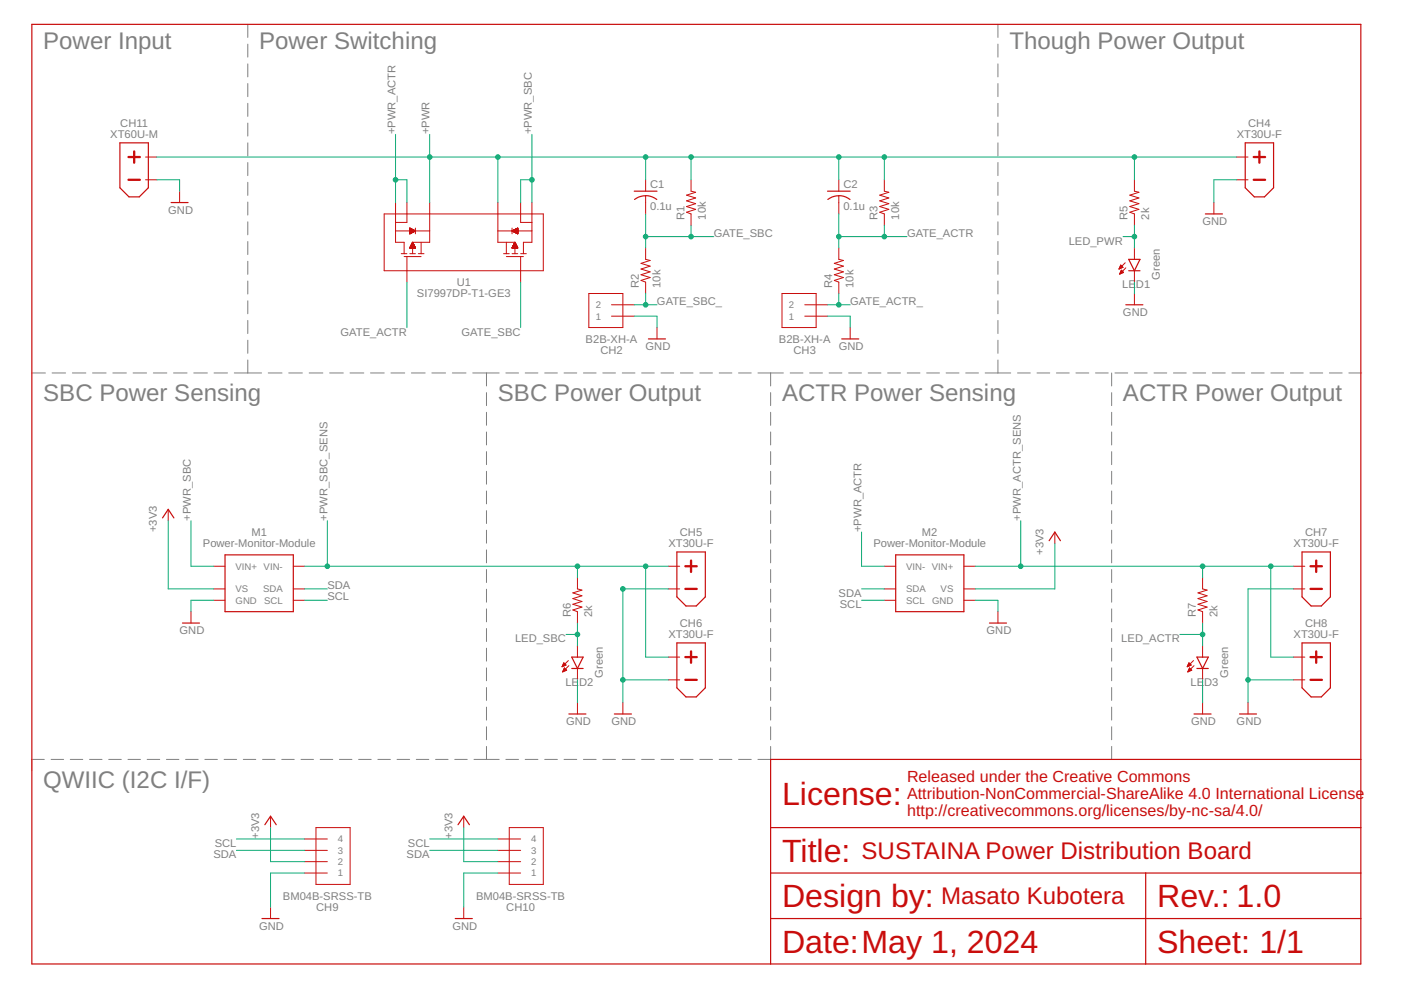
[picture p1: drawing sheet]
<svg xmlns="http://www.w3.org/2000/svg" width="297mm" height="210mm" viewBox="0 0 297 210" stroke-linecap="round" stroke-linejoin="round" font-family="sans-serif">
<g fill="none" stroke="#808080" stroke-width=".21">
<path d="M52.5 5.2v2.7M52.5 9.4v2.7M52.5 13.5v2.8M52.5 17.7v2.8M211.6 5.2v2.7M211.6 9.4v2.7M211.6 13.5v2.8M211.6 17.7v2.8M52.5 21.9v2.8M52.5 26.1v2.8M52.5 30.3v2.7M52.5 34.5v2.7"/>
<path d="M52.5 38.7v2.7M211.6 21.9v2.8M211.6 26.1v2.8M211.6 30.3v2.7M211.6 34.5v2.7M211.6 38.7v2.7M52.5 42.8v2.8M52.5 47v2.8M52.5 51.2v2.8M52.5 55.4v2.8M52.5 59.6v2.7M211.6 42.8v2.8"/>
<path d="M211.6 47v2.8M211.6 51.2v2.8M211.6 55.4v2.8M211.6 59.6v2.7M6.8 79.1h2.8M11 79.1h2.9M15.3 79.1h2.9M19.6 79.1h2.9M23.9 79.1h2.9M28.2 79.1h2.9M32.5 79.1h2.9M36.8 79.1h2.9"/>
<path d="M41.1 79.1h2.9M45.4 79.1h2.8M49.7 79.1h5.8M52.5 63.8v2.7M52.5 67.9v2.8M52.5 72.1v2.8M52.5 76.3v2.8M56.9 79.1h2.9M61.2 79.1h2.9M65.6 79.1h2.9M69.9 79.1h2.9M74.2 79.1h2.9"/>
<path d="M78.5 79.1h3M82.9 79.1h2.9M87.2 79.1h2.9M91.6 79.1h2.9M95.9 79.1h2.9M100.2 79.1h5.6M103.1 79.1v2.7M107.3 79.1h2.6M111.4 79.1h2.6M115.5 79.1h2.7M119.6 79.1h2.7M123.7 79.1h2.7"/>
<path d="M127.8 79.1h2.7M131.9 79.1h2.7M136 79.1h2.7M140.1 79.1h2.7M144.3 79.1h2.6M148.4 79.1h2.7M152.5 79.1h2.7M156.6 79.1h2.7M160.7 79.1h5.4M163.4 79.1v2.7M167.5 79.1h2.7M171.7 79.1h2.7"/>
<path d="M175.8 79.1h2.7M179.9 79.1h2.7M184.1 79.1h2.7M188.2 79.1h2.7M192.3 79.1h2.8M196.5 79.1h2.7M200.6 79.1h2.7M204.7 79.1h2.8M208.9 79.1h5.4M211.6 63.8v2.7M211.6 67.9v2.8M211.6 72.1v2.8"/>
<path d="M211.6 76.3v2.8M215.7 79.1h2.7M219.9 79.1h2.7M224 79.1h2.7M228.1 79.1h2.7M232.3 79.1h2.7M235.7 79.1v2.7M236.4 79.1h2.7M240.5 79.1h2.7M244.7 79.1h2.7M248.8 79.1h2.7M252.9 79.1h2.7"/>
<path d="M257 79.1h2.8M261.2 79.1h2.7M265.3 79.1h2.7M269.5 79.1h2.7M273.6 79.1h2.7M277.7 79.1h2.7M281.9 79.1h2.7M286 79.1h2.7M103.1 83.2v2.8M103.1 87.4v2.8M103.1 91.6v2.7M103.1 95.8v2.7"/>
<path d="M103.1 99.9v2.8M163.4 83.2v2.8M163.4 87.4v2.8M163.4 91.6v2.7M163.4 95.8v2.7M163.4 99.9v2.8M235.7 83.2v2.8M235.7 87.4v2.8M235.7 91.6v2.7M235.7 95.8v2.7M235.7 99.9v2.8M103.1 104.1v2.7"/>
<path d="M103.1 108.3v2.7M103.1 112.4v2.8M103.1 116.6v2.7M163.4 104.1v2.7M163.4 108.3v2.7M163.4 112.4v2.8M163.4 116.6v2.7M235.7 104.1v2.7M235.7 108.3v2.7M235.7 112.4v2.8M235.7 116.6v2.7M103.1 120.8v2.7"/>
<path d="M103.1 124.9v2.8M103.1 129.1v2.7M103.1 133.3v2.7M103.1 137.4v2.8M163.4 120.8v2.7M163.4 124.9v2.8M163.4 129.1v2.7M163.4 133.3v2.7M163.4 137.4v2.8M235.7 120.8v2.7M235.7 124.9v2.8M235.7 129.1v2.7"/>
<path d="M235.7 133.3v2.7M235.7 137.4v2.8M103.1 141.6v2.7M103.1 145.8v2.7M103.1 149.9v2.8M103.1 154.1v2.7M103.1 158.3v2.7M163.4 141.6v2.7M163.4 145.8v2.7M163.4 149.9v2.8M163.4 154.1v2.7M163.4 158.3v2.7h-2.7"/>
<path d="M235.7 141.6v2.7M235.7 145.8v2.7M235.7 149.9v2.8M235.7 154.1v2.7M235.7 158.3v2.7M9.4 161h-2.6v2.4M10.8 161h2.7M14.9 161h2.6M19 161h2.6M23.1 161h2.6M27.1 161h2.7M31.2 161h2.7"/>
<path d="M35.3 161h2.6M39.3 161h2.7M43.4 161h2.7M47.5 161h2.7M51.6 161h2.6M55.7 161h2.6M59.7 161h2.7M63.8 161h2.7M67.9 161h2.6M72 161h2.6M76 161h2.7M80.1 161h2.7"/>
<path d="M84.2 161h2.6M88.3 161h2.6M92.4 161h2.6M96.4 161h2.7M100.5 161h5.3M107.3 161h2.6M111.4 161h2.6M115.5 161h2.7M119.6 161h2.7M123.7 161h2.7M127.8 161h2.7M131.9 161h2.7"/>
<path d="M136 161h2.7M140.1 161h2.7M144.3 161h2.6M148.4 161h2.7M152.5 161h2.7M156.6 161h2.7"/>
</g>
<g fill="none" stroke="#c90d0c" stroke-width=".25">
<path d="M6.8 5.2h281.7v199.2h-281.7zM25.4 30.3h6.1v9.5l-2 1.9h-2.2l-1.9-1.9zM264 30.3h6v9.5l-1.9 1.9h-2.2l-1.9-1.9zM36.3 42.9h3.6M134.5 40.5h4.8M134.5 42.3a3.9 3.9 0 0 1 4.8 0M175.5 40.5h4.8M175.5 42.3a3.8 3.8 0 0 1 4.7 0M239.3 55h2.4l-1.2 2.4zM239.3 57.4h2.4M255.6 45.4h3.6M137.5 71.9h3.6"/>
<path d="M178.5 71.9h3.6M238.7 64.6h3.6M34.5 109.8l1.2-1.8 1.2 1.8M47.7 117.6h14.5v12.1h-14.5zM143.5 117h6v9.6l-1.9 1.9h-2.2l-1.9-1.9zM189.9 117.6h14.5v12.1h-14.5zM222.4 114.6l1.2-1.8 1.2 1.8M276.1 117h6v9.6l-2 1.9h-2.1l-1.9-1.9zM38.7 132.1h3.6M121.2 139.3h2.4l-1.2 2.4zM143.5 136.3h6v9.5l-1.9 2h-2.2l-1.9-2zM209.8 132.1h3.6"/>
<path d="M253.8 139.3h2.4l-1.2 2.4zM276.1 136.3h6v9.5l-2 2h-2.1l-1.9-2zM120.6 151.4h3.6M121.2 141.7h2.4M130.3 151.4h3.6M253.2 151.4h3.6M253.8 141.7h2.4M262.8 151.4h3.6M56.2 174.9l1.2-1.8 1.2 1.8M97.1 174.9l1.2-1.8 1.2 1.8M163.4 175.5h125.1M288.5 161h-125.1v43.4"/>
<path d="M55.5 194.8h3.7M96.5 194.8h3.6M163.4 194.8h125.1M163.4 185.1h125.1M242.9 185.1v19.3"/>
</g>
<g fill="none" stroke="#c90d0c" stroke-width=".49">
<path d="M27.2 33.3h2.5M27.2 38.1h2.5M28.4 32.1v2.4M265.8 33.3h2.4M265.8 38.1h2.4M267 32.1v2.4M146.5 118.9v2.4M279.1 118.9v2.4M145.3 120.1h2.4M145.3 124.9h2.4M145.3 139.3h2.4M146.5 138.1v2.4"/>
<path d="M277.9 120.1h2.4M277.9 124.9h2.4M277.9 139.3h2.4M279.1 138.1v2.4M145.3 144.1h2.4M277.9 144.1h2.4"/>
</g>
<g fill="none" stroke="#c90d0c" stroke-width=".21">
<path d="M30.9 33.3h2.4M30.9 38.1h2.4M136.9 38.1v2.4M146.5 38.1v2.4l1 .3-1.9 .6 1.9 .6-1.9 .6 1.9 .6-1.9 .6 1.9 .6-1.9 .6 .9 .4v2.4M177.8 38.1v2.4M187.5 38.1v2.4l.9 .3-1.9 .6 1.9 .6-1.9 .6 1.9 .6-1.9 .6 1.9 .6-1.9 .6 1 .4v2.4M240.5 38.1v2.4l1 .3-2 .6 2 .6-2 .6 2 .6-2 .6 2 .6-2 .6 1 .4v2.4M262.2 33.3h2.4M262.2 38.1h2.4M38.1 40.5v2.4M81.4 45.4h33.8v12h-33.8zM83.9 42.9v8.5h1.8v2.4"/>
<path d="M83.9 49h7.2M85.1 53.8h1.2M85.7 54.4h3.6M86.3 42.9v4.3h-2.4M86.3 54.4v5.4M86.9 48.4l1.2 .6-1.2 .6M86.9 48.4v1.2M86.9 49.6h.1M86.9 48.9h1.1M86.9 48.8h.9M86.9 48.7l.8 .1M86.9 48.7h.7"/>
<path d="M86.9 48.6l.6 .1M86.9 48.6h.5M86.9 48.5l.4 .1M86.9 48.5h.3M86.9 48.4l.2 .1M86.9 48.4h.1M86.9 53.8h1.2M86.9 52.5h1.2M86.9 52.5h1.1M87 52.4h1M87 52.3h.9M87.1 49.5h-.2"/>
<path d="M87.1 52.2h.8M87.1 52.1h.8M87.1 49.4l-.2 .1M87.1 52h.7M87.2 52h.6M87.2 51.9h.5M87.2 51.8h.5M87.3 49.4h-.4M87.3 51.8h.4M87.3 51.7h.4M87.3 49.3l-.4 .1M87.3 51.7h.3"/>
<path d="M87.3 51.6h.3M87.4 51.6h.2M87.4 51.5h.2M87.4 51.5h.1M87.5 51.4h.1M87.5 49.3h-.6M87.5 51.4l.6 1.2h-1.2zM87.5 51.4v2.4M87.6 49.2l-.7 .1M87.7 49.2h-.8M87.8 49.1h-.9M87.9 49.1h-1"/>
<path d="M88 49h-1.1M88.1 48.4v1.2M88.7 53.8h1.2M89.3 51.4v2.4M91.1 42.9v8.5h-3.6M105.6 42.9v8.5h3.6M105.6 49h7.2M106.8 53.8h1.2M107.4 51.4v2.4M107.4 54.4h3.6M108.6 48.4v1.2M108.6 53.8h1.2"/>
<path d="M108.6 52.5h1.1M108.6 48.9h1.2M108.6 52.4h1.1M108.7 49h1.1M108.7 52.4h1M108.7 48.9h1.1M108.7 52.3h.9M108.8 49.1h1M108.8 52.2h.8M108.8 52.1h.7M108.8 48.8h1M108.9 52h.6"/>
<path d="M108.9 49.1h.9M108.9 51.9l.6 .1M108.9 48.8h.9M108.9 51.9h.5M109 49.2h.8M109 51.8h.4M109 51.7l.4 .1M109 51.7h.3M109 51.6h.3M109.1 48.7h.7M109.1 51.6h.2M109.1 49.2h.7"/>
<path d="M109.1 51.5h.2M109.1 51.5h.1M109.1 51.4h.1M109.2 49.3h.6M109.2 51.4v2.4M109.2 51.4l.6 1.2h-1.2zM109.2 48.6h.6M109.3 49.3h.5M109.3 48.6h.5M109.4 49.4h.4M109.5 48.5h.3M109.5 49.4h.3"/>
<path d="M109.6 48.5h.2M109.6 49.5h.2M109.7 48.4h.1M109.7 49.6h.1M109.8 48.4v1.2M109.8 48.4l-1.2 .6 1.2 .6M109.8 49.6h.1M110.4 42.9v4.3h2.4M110.4 54.4v5.4M110.4 53.8h1.2M112.8 42.9v8.5h-1.8v2.4M136.9 41.5v3.9"/>
<path d="M136.9 52.6v2.4l.9 .2-1.9 .6 1.9 .6-1.9 .6 1.9 .6-1.9 .7 1.9 .5-1.9 .7 1 .3v2.4M177.8 41.5v3.9M177.8 52.6v2.4l1 .2-1.9 .6 1.9 .6-1.9 .6 1.9 .6-1.9 .7 1.9 .5-1.9 .7 .9 .3v2.4M237.3 57h.1M237.3 56.9h.2M237.4 56.8h.4M237.4 56.7h.7M237.4 58h.2M237.4 56.6h.6M237.4 57.9h.4M237.5 56.5h.4M237.5 57.8h.6"/>
<path d="M237.6 56.3h.2M237.6 57.7h.6M237.6 56.2h.1M237.6 57.6h.4M237.6 56.2l.5 .5-.8 .3zM237.7 57.5h.2M237.7 57.4h.1M237.7 57.3l.5 .5-.8 .3zM238.6 55.7l-1.3 1.3M238.7 56.8l-1.3 1.3M240.5 52.6v2.4M240.5 57.4v2.4"/>
<path d="M257.4 42.9v2.5M124.8 62.2h7.3v7.2h-7.3zM129.6 67h4.9M129.6 64.6h4.9M139.3 69.4v2.5M165.8 62.2h7.2v7.2h-7.2zM170.6 67h4.9M170.6 64.6h4.9M180.3 69.4v2.5M240.5 62.2v2.4M35.7 108v2.4M223.6 112.8v2.4"/>
<path d="M40.5 129.7v2.4M45.3 120.1h2.4M45.3 124.9h2.4M45.3 127.3h2.4M62.2 120.1h2.4M62.2 124.9h2.4M62.2 127.3h2.4M122.4 122.4v2.5l1 .2-1.9 .6 1.9 .6-1.9 .6 1.9 .6-1.9 .6 1.9 .6-1.9 .6 .9 .4v2.4M122.4 136.9v2.4M141.7 120.1h2.4M141.7 124.9h2.4M141.7 139.3h2.4"/>
<path d="M187.5 120.1h2.4M187.5 124.9h2.4M187.5 127.3h2.4M204.4 120.1h2.4M204.4 124.9h2.4M204.4 127.3h2.4M211.6 129.7v2.4M255 122.4v2.5l.9 .2-1.9 .6 1.9 .6-1.9 .6 1.9 .6-1.9 .6 1.9 .6-1.9 .6 1 .4v2.4M255 136.9v2.4M274.2 120.1h2.4M274.2 124.9h2.4M274.2 139.3h2.4"/>
<path d="M119.2 141.3h.1M119.3 141.2h.3M119.3 141.1h.5M119.3 142.5h.1M119.3 141h.7M119.3 142.3h.3M119.4 140.9h.5M119.4 142.2h.5M119.4 140.8h.3M119.4 142.1h.7M119.5 140.6h.1M119.5 142h.5"/>
<path d="M119.5 140.5l.5 .5-.8 .4zM119.5 141.9h.4M119.6 141.8h.2M119.6 141.6h.1M119.7 141.6l-.4 .9M119.7 141.6l.4 .5-.8 .4M120.5 140.1l-1.3 1.3M120.6 141.1l-1.3 1.4M122.4 141.7v2.4M122.4 149v2.4M132.1 149v2.4M141.7 144.1h2.4"/>
<path d="M251.7 141.3h.2M251.8 141.2h.3M251.8 141.1h.6M251.8 142.5h.1M251.9 141h.6M251.9 142.3h.2M251.9 140.9h.5M251.9 142.2h.5M252 140.8h.3M252 142.1h.7M252 140.6h.2M252 142h.6"/>
<path d="M252.1 141.9h.4M252.1 140.5l.5 .5-.9 .4zM252.1 141.8h.2M252.2 141.6h.1M252.2 141.6l-.4 .9M252.2 141.6l.5 .5M252.7 142.1l-.9 .4M253 140.1l-1.3 1.3M253.2 141.1l-1.4 1.4M255 141.7v2.4M255 149v2.4M264.6 149v2.4"/>
<path d="M274.2 144.1h2.4M57.4 173.1v2.4M64.6 177.9h4.8M67 175.5h7.2v12h-7.2zM98.3 173.1v2.4M105.6 177.9h4.8M108 175.5h7.2v12h-7.2zM57.4 192.3v2.5M64.6 185.1h4.8M64.6 182.7h4.8M64.6 180.3h4.8M98.3 192.3v2.5"/>
<path d="M105.6 185.1h4.8M105.6 182.7h4.8M105.6 180.3h4.8"/>
</g>
<g fill="none" stroke="#0dab76" stroke-width=".21">
<path d="M33.3 38.1h4.8v2.4M33.3 33.3h228.9M83.9 38.1h2.4v4.8M83.9 28.5v14.4M91.1 28.5v14.4M105.6 33.3v9.6M112.8 38.1h-2.4v4.8M112.8 28.5v14.4M136.9 33.3v4.8M146.5 33.3v4.8M177.8 33.3v4.8M187.5 33.3v4.8"/>
<path d="M240.5 33.3v4.8M262.2 38.1h-4.8v4.8M86.3 59.8v9.6M110.4 59.8v9.6M136.9 50.2h14.4M136.9 45.4v7.2M146.5 47.8v2.4M177.8 50.2h14.5M177.8 45.4v7.2M187.5 47.8v2.4M238.1 50.2h2.4M240.5 47.8v4.8"/>
<path d="M240.5 59.8v2.4M134.5 67h4.8v2.4M134.5 64.6h4.8M136.9 62.2v2.4M175.5 67h4.8v2.4M175.5 64.6h4.8M177.8 62.2v2.4M35.7 110.4v14.5h9.6M40.5 110.4v9.7h4.8M69.4 110.4v9.7M182.7 112.8v7.3h4.8M216.4 110.4v9.7"/>
<path d="M223.6 115.2v9.7h-16.8M45.3 127.3h-4.8v2.4M64.6 127.3h4.8M64.6 124.9h4.8M64.6 120.1h77.1M120 134.5h2.4M122.4 120.1v2.3M122.4 132.1v4.8M136.9 120.1v19.2h4.8M141.7 124.9h-9.6v24.1M182.7 127.3h4.8M182.7 124.9h4.8"/>
<path d="M206.8 127.3h4.8v2.4M206.8 120.1h67.4M250.1 134.5h4.9M255 120.1v2.3M255 132.1v4.8M269.4 120.1v19.2h4.8M274.2 124.9h-9.6v24.1M122.4 144.1v4.9M132.1 144.1h9.6M255 144.1v4.9M264.6 144.1h9.6M50.1 177.9h14.5"/>
<path d="M57.4 175.5v7.2h7.2M91.1 177.9h14.5M98.3 175.5v7.2h7.3M50.1 180.3h14.5M64.6 185.1h-7.2v7.2M91.1 180.3h14.5M105.6 185.1h-7.3v7.2"/>
</g>
<g fill="#0dab76" stroke="#0dab76" stroke-width=".21">
<circle cx="132.1" cy="124.9" r=".49"/>
<circle cx="132.1" cy="144.1" r=".49"/>
<circle cx="264.6" cy="144.1" r=".49"/>
<circle cx="122.4" cy="134.5" r=".49"/>
<circle cx="83.9" cy="38.1" r=".49"/>
<circle cx="146.5" cy="50.2" r=".49"/>
<circle cx="136.9" cy="50.2" r=".49"/>
<circle cx="136.9" cy="64.6" r=".49"/>
<circle cx="187.5" cy="50.2" r=".49"/>
<circle cx="177.8" cy="50.2" r=".49"/>
<circle cx="177.8" cy="64.6" r=".49"/>
<circle cx="112.8" cy="38.1" r=".49"/>
<circle cx="122.4" cy="120.1" r=".49"/>
<circle cx="136.9" cy="120.1" r=".49"/>
<circle cx="69.4" cy="120.1" r=".49"/>
<circle cx="240.5" cy="50.2" r=".49"/>
<circle cx="177.8" cy="33.3" r=".49"/>
<circle cx="91.1" cy="33.3" r=".49"/>
<circle cx="105.6" cy="33.3" r=".49"/>
<circle cx="136.9" cy="33.3" r=".49"/>
<circle cx="146.5" cy="33.3" r=".49"/>
<circle cx="187.5" cy="33.3" r=".49"/>
<circle cx="240.5" cy="33.3" r=".49"/>
<circle cx="255" cy="120.1" r=".49"/>
<circle cx="269.4" cy="120.1" r=".49"/>
<circle cx="216.4" cy="120.1" r=".49"/>
<circle cx="255" cy="134.5" r=".49"/>
</g>
<g font-size="6.8" fill="#c90d0c">
<text x="165.8" y="170.7">License:</text>
<text x="165.8" y="182.7">Title:</text>
<text x="165.8" y="192.3">Design by:</text>
<text x="245.3" y="192.3">Rev.: 1.0</text>
<text x="165.8" y="202">Date:May 1, 2024</text>
<text x="245.3" y="202">Sheet: 1/1</text>
</g>
<g font-size="5.1" fill="#808080">
<text x="9.2" y="10.4">Power Input</text>
<text x="54.9" y="10.4">Power Switching</text>
<text x="214" y="10.4">Though Power Output</text>
<text x="9.2" y="85.1">SBC Power Sensing</text>
<text x="105.6" y="85.1">SBC Power Output</text>
<text x="165.8" y="85.1">ACTR Power Sensing</text>
<text x="238.1" y="85.1">ACTR Power Output</text>
<text x="9.2" y="167">QWIIC (I2C I/F)</text>
</g>
<g font-size="5.1" fill="#c90d0c">
<text x="182.7" y="182.1">SUSTAINA Power Distribution Board</text>
<text x="199.5" y="191.7">Masato Kubotera</text>
</g>
<g font-size="3.4" fill="#c90d0c">
<text x="192.3" y="165.8">Released under the Creative Commons</text>
<text x="192.3" y="169.4">Attribution-NonCommercial-ShareAlike 4.0 International License</text>
<text x="192.3" y="173.1">http://creativecommons.org/licenses/by-nc-sa/4.0/</text>
</g>
<g font-size="2.4" fill="#808080">
<text x="23.4" y="29.3">XT60U-M</text>
<text x="25.5" y="26.9">CH11</text>
<text x="83.9" y="28.5" transform="rotate(-90 83.9 28.5)">+PWR_ACTR</text>
<text x="91.1" y="28.5" transform="rotate(-90 91.1 28.5)">+PWR</text>
<text x="112.8" y="28.5" transform="rotate(-90 112.8 28.5)">+PWR_SBC</text>
<text x="262.2" y="29.3">XT30U-F</text>
<text x="264.6" y="26.9">CH4</text>
<text x="137.8" y="39.9">C1</text>
<text x="178.8" y="39.9">C2</text>
<text x="35.7" y="45.4">GND</text>
<text x="137.8" y="44.5">0.1u</text>
<text x="145.1" y="46.6" transform="rotate(-90 145.1 46.6)">R1</text>
<text x="149.7" y="46.6" transform="rotate(-90 149.7 46.6)">10k</text>
<text x="178.8" y="44.5">0.1u</text>
<text x="186.1" y="46.6" transform="rotate(-90 186.1 46.6)">R3</text>
<text x="190.6" y="46.6" transform="rotate(-90 190.6 46.6)">10k</text>
<text x="239.1" y="46.6" transform="rotate(-90 239.1 46.6)">R5</text>
<text x="243.6" y="46.6" transform="rotate(-90 243.6 46.6)">2k</text>
<text x="255" y="47.8">GND</text>
<text x="151.3" y="50.2">GATE_SBC</text>
<text x="192.3" y="50.2">GATE_ACTR</text>
<text x="226.6" y="51.9">LED_PWR</text>
<text x="245.9" y="59.3" transform="rotate(-90 245.9 59.3)">Green</text>
<text x="88.4" y="63.1">SI7997DP-T1-GE3</text>
<text x="96.8" y="60.7">U1</text>
<text x="135.5" y="61" transform="rotate(-90 135.5 61)">R2</text>
<text x="139.3" y="64.6">GATE_SBC_</text>
<text x="140" y="61" transform="rotate(-90 140 61)">10k</text>
<text x="176.4" y="61" transform="rotate(-90 176.4 61)">R4</text>
<text x="180.3" y="64.6">GATE_ACTR_</text>
<text x="181" y="61" transform="rotate(-90 181 61)">10k</text>
<text x="238" y="61">LE</text>
<text x="240.9" y="61">D1</text>
<text x="72.2" y="71.1">GATE_ACTR</text>
<text x="97.9" y="71.1">GATE_SBC</text>
<text x="238.1" y="67">GND</text>
<text x="124.2" y="72.7">B2B-XH-A</text>
<text x="127.3" y="75.1">CH2</text>
<text x="136.9" y="74.3">GND</text>
<text x="165.1" y="72.7">B2B-XH-A</text>
<text x="168.3" y="75.1">CH3</text>
<text x="177.9" y="74.3">GND</text>
<text x="33.3" y="112.8" transform="rotate(-90 33.3 112.8)">+3V3</text>
<text x="40.5" y="110.4" transform="rotate(-90 40.5 110.4)">+PWR_SBC</text>
<text x="53.3" y="113.7">M1</text>
<text x="69.4" y="110.4" transform="rotate(-90 69.4 110.4)">+PWR_SBC_SENS</text>
<text x="144.2" y="113.7">CH5</text>
<text x="182.7" y="112.8" transform="rotate(-90 182.7 112.8)">+PWR_ACTR</text>
<text x="195.5" y="113.7">M2</text>
<text x="216.4" y="110.4" transform="rotate(-90 216.4 110.4)">+PWR_ACTR_SENS</text>
<text x="276.7" y="113.7">CH7</text>
<text x="43" y="116.1">Power-Monitor-Module</text>
<text x="141.7" y="116.1">XT30U-F</text>
<text x="185.2" y="116.1">Power-Monitor-Module</text>
<text x="221.2" y="117.6" transform="rotate(-90 221.2 117.6)">+3V3</text>
<text x="274.3" y="116.1">XT30U-F</text>
<text x="69.4" y="124.9">SDA</text>
<text x="69.4" y="127.3">SCL</text>
<text x="121" y="130.9" transform="rotate(-90 121 130.9)">R6</text>
<text x="125.6" y="130.9" transform="rotate(-90 125.6 130.9)">2k</text>
<text x="177.8" y="126.6">SDA</text>
<text x="178.1" y="129">SCL</text>
<text x="253.5" y="130.9" transform="rotate(-90 253.5 130.9)">R7</text>
<text x="258.1" y="130.9" transform="rotate(-90 258.1 130.9)">2k</text>
<text x="38.1" y="134.5">GND</text>
<text x="109.2" y="136.2">LED_SBC</text>
<text x="141.7" y="135.4">XT30U-F</text>
<text x="144.2" y="132.9">CH6</text>
<text x="209.2" y="134.5">GND</text>
<text x="237.7" y="136.2">LED_ACTR</text>
<text x="274.3" y="135.4">XT30U-F</text>
<text x="276.7" y="132.9">CH8</text>
<text x="127.8" y="143.7" transform="rotate(-90 127.8 143.7)">Green</text>
<text x="260.4" y="143.7" transform="rotate(-90 260.4 143.7)">Green</text>
<text x="119.9" y="145.4">LE</text>
<text x="122.8" y="145.4">D2</text>
<text x="252.4" y="145.4">LE</text>
<text x="255.3" y="145.4">D3</text>
<text x="120" y="153.8">GND</text>
<text x="129.7" y="153.8">GND</text>
<text x="252.6" y="153.8">GND</text>
<text x="262.2" y="153.8">GND</text>
<text x="45.5" y="179.6">SCL</text>
<text x="54.9" y="177.9" transform="rotate(-90 54.9 177.9)">+3V3</text>
<text x="86.5" y="179.6">SCL</text>
<text x="95.9" y="177.9" transform="rotate(-90 95.9 177.9)">+3V3</text>
<text x="45.2" y="182">SDA</text>
<text x="86.2" y="182">SDA</text>
<text x="60" y="190.8">BM04B-SRSS-TB</text>
<text x="101" y="190.8">BM04B-SRSS-TB</text>
<text x="54.9" y="197.2">GND</text>
<text x="67" y="193.2">CH9</text>
<text x="95.9" y="197.2">GND</text>
<text x="107.3" y="193.2">CH10</text>
</g>
<g font-size="2" fill="#808080">
<text x="126.3" y="65.3">2</text>
<text x="167.3" y="65.3">2</text>
<text x="126.3" y="67.8">1</text>
<text x="167.3" y="67.8">1</text>
<text x="49.9" y="120.8">VIN+ VIN-</text>
<text x="49.9" y="125.6">VS</text>
<text x="55.8" y="125.6">SDA</text>
<text x="192.1" y="125.6">SDA</text>
<text x="192.1" y="120.8">VIN- VIN+</text>
<text x="199.4" y="125.6">VS</text>
<text x="49.9" y="128">GND</text>
<text x="56" y="128">SCL</text>
<text x="192.1" y="128">SCL</text>
<text x="197.6" y="128">GND</text>
<text x="71.6" y="178.6">4</text>
<text x="112.6" y="178.6">4</text>
<text x="71.6" y="185.8">1</text>
<text x="71.6" y="183.4">2</text>
<text x="71.6" y="181">3</text>
<text x="112.6" y="185.8">1</text>
<text x="112.6" y="183.4">2</text>
<text x="112.6" y="181">3</text>
</g>
</svg>
